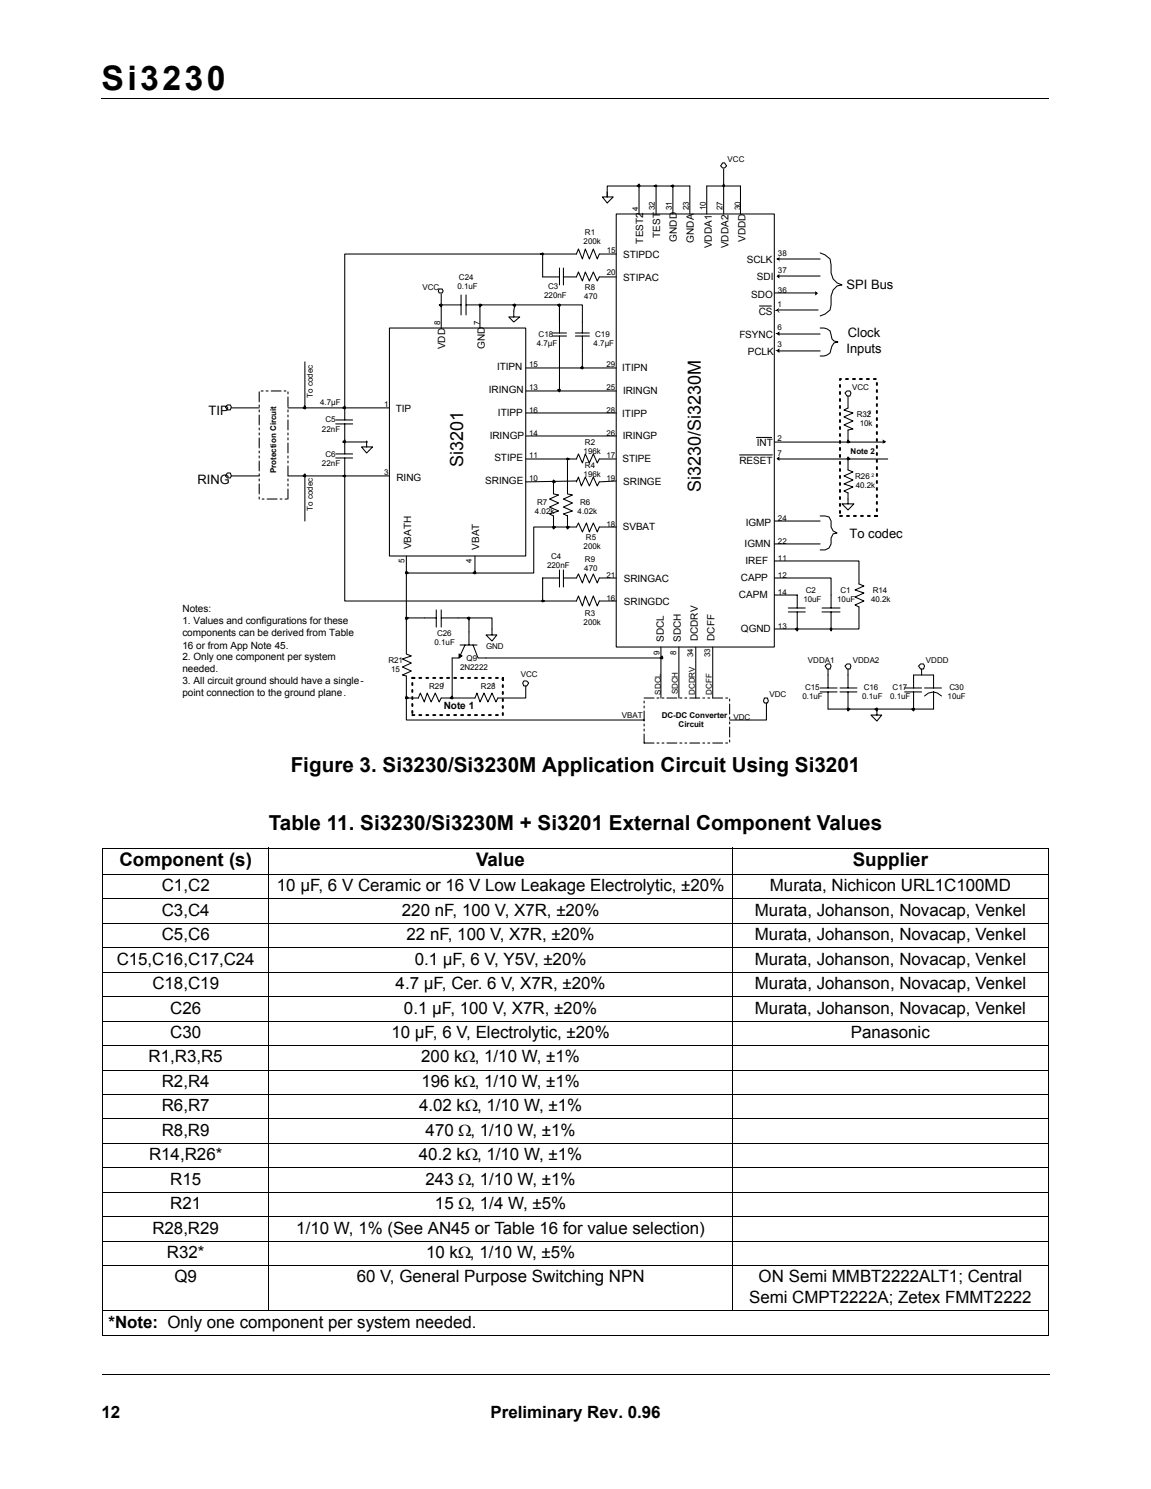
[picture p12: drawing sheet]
<svg xmlns="http://www.w3.org/2000/svg" width="216mm" height="279mm" viewBox="0 0 216 279" stroke-linecap="round" stroke-linejoin="round" font-family="sans-serif">
<path d="M19 18.4h177.8M19.1 257.8h177.8" fill="none" stroke="#000" stroke-width=".19"/>
<g fill="#fff">
<path d="M159.3 259.4h38.1v14.5h-38.1z"/>
<path d="M159.4 259.4h38v14.5h-38z"/>
</g>
<g fill="none" stroke="#000" stroke-width=".19">
<path d="M19.2 159.2h177.5M19.3 159.2v91.2M50.4 159.1v86.9M137.4 159.1v86.9M196.6 159.2v91.2M19.2 164.1h177.5M19.2 168.7h177.5M19.2 173.2h177.5M19.2 177.8h177.5M19.2 182.4h177.5M19.2 187h177.5M19.2 191.6h177.5"/>
<path d="M19.2 196.2h177.5M19.2 200.8h177.5M19.2 205.4h177.5M19.2 210h177.5M19.2 214.5h177.5M19.2 219.1h177.5M19.2 223.7h177.5M19.2 228.3h177.5M19.2 232.9h177.5M19.2 237.5h177.5M19.2 245.9h177.5M19.2 250.5h177.5"/>
</g>
<path d="M33.9 28.8h148.1v111.1h-148.1z" fill="#fff"/>
<g fill="none" stroke="#000" stroke-width=".2">
<path d="M115.6 40.2h29.6v81.2h-29.6zM146 48.6h7.8M146 51.8h7.8M63 79.5h3.1M63 78.8h3.1M64.7 76.4v2.4M64.7 79.5v5.7M73 61.6h25.6v42.7h-25.6zM98.6 77.5h17M98.6 69h17M54 89.3h19M63 85.9h3.1"/>
<path d="M63 85.2h3.1M64.7 85.9v3.4M64.7 82.9h4.2M98.6 86.1h9.5M98.6 81.8h17M145.2 111.7h4.3v2.4M147.9 114.8h3.1M147.9 114.1h3.1M149.5 114.8v3.2M154.2 114.8h3.4M154.2 114.1h3.4M155.9 111.7v2.4"/>
<path d="M155.9 114.8v3.2M161.1 109.6l1 .4-1.7 .7 1.7 .6-1.7 .7 1.7 .8-1.7 .7 .7 .4"/>
</g>
<g fill="#000">
<path d="M145.2 48.6h.4l.4-.2 .2-.4v1.2v-.2l-.2-.2-.4-.2z" fill-rule="evenodd"/>
<path d="M145.2 51.8h.6v-.2l.4-.2v.9v-.1h-.2l-.4-.4z" fill-rule="evenodd"/>
</g>
<path d="M42.3 76.4l.4-.4h.5l.2 .4-.2 .5h-.5z" fill-rule="evenodd" fill="#fff"/>
<path d="M42.3 76.4l.4-.4h.5l.2 .4-.2 .5h-.5z" fill="none" stroke="#000" stroke-width=".2"/>
<path d="M42.7 88.8h.5l.2 .5-.2 .4h-.5l-.4-.4z" fill-rule="evenodd" fill="#fff"/>
<path d="M42.7 88.8h.5l.2 .5-.2 .4h-.5l-.4-.4z" fill="none" stroke="#000" stroke-width=".2"/>
<path d="M67.8 83.9h2.1l-1.1 1.1z" fill="#fff"/>
<path d="M90 57.2v4.4M96.6 57.2l-.2 1.2M67.8 83.9h2.1l-1.1 1.1zM68.8 82.7v1.2" fill="none" stroke="#000" stroke-width=".2"/>
<path d="M95.4 59.5h2.1l-1.1 .9z" fill="#fff"/>
<g fill="none" stroke="#000" stroke-width=".2">
<path d="M129.4 34.9h-15.5v3.2M132.6 34.9v5.3M82.8 55.2v6.4M82.8 57.2h3.7M86.5 55.4v3.7M87.4 55.4v3.7M87.4 57.2h2.6M95.4 59.5h2.1l-1.1 .9zM96.4 58.4v1.1M142.5 57.4h2.2M145.2 55h7.9M146 58.2h7.5"/>
<path d="M153.8 47.5l1 .3 .9 .8 .2 1.1v1.5l.4 1.1 .7 .8 .9 .4-.9 .2-.7 .7-.4 1.1v1.7l-.2 1-.9 .7-1 .4M43.4 76.5h5.2M48.6 73.5v1.9M48.6 76v.4M48.6 76.9v.4M48.6 77.9v1.8M49 73.4h.4M49.9 73.4h.4M50.9 73.4h1.8M53.3 73.4h.3M54 73.5v.4M54 74.5v1.9"/>
<path d="M54 76.9v.4M54 77.9v.3M54 78.8v1.9M54 76.5h19M48.6 80.3v.4M48.6 81.2v.4M48.6 82.2v1.9M48.6 84.6v.4M48.6 85.6v.3M48.6 86.5v1.9M48.6 88.9v.4h-5.2M48.6 89.9v.4"/>
<path d="M48.6 90.8v1.9M48.6 93.3v.3M49.2 93.6h.3M50.1 93.6h1.9M52.5 93.6h.4M53.5 93.6h.3M54 81.2v.4M54 82.2v.3M54 83.1v1.9M54 85.6v.3M54 86.5v.4M54 87.4v1.9"/>
<path d="M54 89.9v.4M54 90.8v.4M54 91.8v1.8M108.1 98.9l.4-.8 .7 1.7 .8-1.7 .6 1.7 .7-1.7 .7 1.7 .4-.9h3.2M138.7 85.4h6.2M141.9 82.1h2.8M145.2 83h20.6M146 86.1h20.5M76.2 104.3v18.4l1 .4-1.7 .6 1.7 .7-1.7 .8 1.7 .7-1.7 .8 .7 .2M82.8 131h6.3l.4-1 .5 1.7 .8-1.7 .7 1.7 .8-1.7 .7 1.7 .4-.7"/>
</g>
<g fill="#000">
<path d="M145.2 58.2h.4l.4-.2v-.2h.2l-.2 .2v.4l.2 .3-.4-.3h-.4v-.2z" fill-rule="evenodd"/>
<path d="M152.9 54.6l.2 .2h.2v.2h.5h-.3l-.4 .4h-.2v.1z" fill-rule="evenodd"/>
<path d="M145.2 86.1h.4l.4-.4h.2v-.1v.9l-.4-.2v-.2z" fill-rule="evenodd"/>
<path d="M165.6 82.4v.2l.5 .1v.3h.4h-.4l-.5 .3z" fill-rule="evenodd"/>
</g>
<path d="M113 37h2l-1.1 1.1z" fill="#fff"/>
<g fill="none" stroke="#000" stroke-width=".2">
<path d="M113 37h2l-1.1 1.1zM113.9 36v1M129.4 34.9v5.3M132.6 34.9h6.3M64.3 76.5l.4-.3 .1 .3-.1 .3zM98.6 73.4h17M107.9 63.1h2.7M107.9 62.5h2.7M109.2 60.4v2.1M109.2 63.1v2.7M64.3 89.3l.4-.2 .1 .2-.1 .2zM103.8 90.4v2.3l1 .2-1.7 .7 1.7 .8-1.7 .7 1.7 .8-1.7 .5 .7 .4"/>
<path d="M103.8 98.9h4.3M106.4 86.1v6.6l1 .2-1.7 .7 1.7 .8-1.7 .7 1.7 .8-1.7 .5 .7 .4v2.1M79.6 116h2.2M81.8 114.4v3.3M82.8 114.4v3.3M82.8 116h3.1M88 118.6v2.4M89.1 104.3v3.2M78.5 131l.3-1 .8 1.7 .5-1.7 .8 1.7 .7-1.7 .8 1.7 .4-.7M86.1 122.7l.6 .4-.6 .4zM86.3 121h3.2M87.2 121l-1.1 2.5h-1.3"/>
<path d="M88.7 121l1 2.5h1.5"/>
</g>
<g fill="#000">
<path d="M86.1 122.7l.6 .4-.6 .4z"/>
<path d="M64.3 76.5l.4-.3 .1 .3-.1 .3z" fill-rule="evenodd"/>
<path d="M64.3 89.3l.4-.2 .1 .2-.1 .2z" fill-rule="evenodd"/>
</g>
<path d="M98.3 127.8h.5l.4 .4-.4 .5h-.5l-.3-.5z" fill-rule="evenodd" fill="#fff"/>
<path d="M98.3 127.8h.5l.4 .4-.4 .5h-.5l-.3-.5z" fill="none" stroke="#000" stroke-width=".2"/>
<path d="M82.4 54.2h.6l.1 .4-.1 .4h-.6l-.2-.4z" fill-rule="evenodd" fill="#fff"/>
<path d="M82.4 54.2h.6l.1 .4-.1 .4h-.6l-.2-.4z" fill="none" stroke="#000" stroke-width=".2"/>
<path d="M135.6 30.6h.3l.4 .5-.4 .4h-.3l-.4-.4z" fill-rule="evenodd" fill="#fff"/>
<g fill="none" stroke="#000" stroke-width=".2">
<path d="M135.6 30.6h.3l.4 .5-.4 .4h-.3l-.4-.4zM76.2 116h3.4M85.9 116h2.1v2.6M76.2 126.9v4.1h2.3M76.2 131v4.1h44.6M84.8 123.5v7.5M91.2 123.5h33M98.6 128.7v2.3h-5.2M120.8 137.7v1.7h1.9M120.8 131h1.9M120.8 131.6v.3M120.8 132.5v.3"/>
<path d="M120.8 133.4v1.9M120.8 135.8v.4M120.8 136.8v.4M123.2 139.4h.4M123.2 131h.4M124 121.4v9.6M124.2 139.4h.3M124.2 131h.3M125.1 139.4h1.9M125.1 131h1.9M127.3 121.4v9.6M127.5 139.4h.4"/>
<path d="M127.5 131h.4M128.5 139.4h.3M128.5 131h.3M129.4 139.4h1.9M129.4 131h1.9M130.5 121.4v9.6M131.8 139.4h.4M131.8 131h.4M132.8 139.4h.3M132.8 131h.3M133.7 139.4h1.9M133.7 121.4v9.6h1.9"/>
<path d="M136.1 139.4h.4M136.1 131h.4M136.9 131.2v.4M136.9 132.1v1.9M136.9 134.6v.3M136.9 135.5v.3M136.9 136.4v1.9M136.9 138.9v.3"/>
</g>
<path d="M143.4 131h.6l.1 .6-.1 .3h-.6l-.2-.3z" fill-rule="evenodd" fill="#fff"/>
<g fill="none" stroke="#000" stroke-width=".2">
<path d="M122.7 34.9l.4-.2 .1 .2-.1 .2zM123.1 34.9v5.3M125.8 34.9l.4-.2 .2 .2-.2 .2zM126.2 34.9v5.3M135.7 34.5l.2 .4-.2 .2-.1-.2zM135.7 31.7v8.5M138.9 34.9v5.3M82.4 57.2l.4-.2 .2 .2-.2 .4zM89.9 57.2l.1-.2 .4 .2-.4 .4zM90 57.2h6.6M96.2 57.2l.4-.2 .1 .2-.1 .4zM104.6 73.2l.3-.2 .2 .2-.2 .3z"/>
<path d="M108.9 69l.3-.3 .2 .3-.2 .2zM64.7 82.5l.1 .4-.1 .2-.4-.2zM103.8 90.1l.4 .3-.4 .2-.1-.2zM103.8 98.7l.4 .2-.4 .4-.1-.4zM106.3 98.9l.1-.2 .4 .2-.4 .4zM106.4 85.9l.4 .2-.4 .2-.1-.2zM159.1 86.1v2.1l.9 .4-1.7 .7 1.7 .8-1.7 .7 1.7 .6-1.7 .7 .8 .4v1.1M76 116l.2-.2 .4 .2-.4 .3zM76.2 107.1l.4 .4-.4 .2-.2-.2zM87.6 116l.4-.2 .2 .2-.2 .3zM88 116h4.3v2M89.1 107.1l.2 .4-.2 .2-.4-.2z"/>
<path d="M145.2 105.3h15.9v4.3M145.2 108.5h10.7v3.2M149.2 118l.3-.2 .2 .2-.2 .4zM155.7 118l.2-.2 .2 .2-.2 .4zM161.1 113.9v4.1h-15.9M76.2 130.6l.4 .4-.4 .2-.2-.2zM84.4 131l.4-.4 .2 .4-.2 .2zM124.2 123.1l.2 .4-.2 .2-.4-.2zM143.4 131h.6l.1 .6-.1 .3h-.6l-.2-.3zM143.8 131.9v3.2h-6.9"/>
</g>
<g fill="#000">
<path d="M122.7 34.9l.4-.2 .1 .2-.1 .2z" fill-rule="evenodd"/>
<path d="M125.8 34.9l.4-.2 .2 .2-.2 .2z" fill-rule="evenodd"/>
<path d="M135.7 34.5l.2 .4-.2 .2-.1-.2z" fill-rule="evenodd"/>
<path d="M82.4 57.2l.4-.2 .2 .2-.2 .4z" fill-rule="evenodd"/>
<path d="M89.9 57.2l.1-.2 .4 .2-.4 .4z" fill-rule="evenodd"/>
<path d="M96.2 57.2l.4-.2 .1 .2-.1 .4z" fill-rule="evenodd"/>
<path d="M104.6 73.2l.3-.2 .2 .2-.2 .3z" fill-rule="evenodd"/>
<path d="M108.9 69l.3-.3 .2 .3-.2 .2z" fill-rule="evenodd"/>
<path d="M64.7 82.5l.1 .4-.1 .2-.4-.2z" fill-rule="evenodd"/>
<path d="M103.8 90.1l.4 .3-.4 .2-.1-.2z" fill-rule="evenodd"/>
<path d="M103.8 98.7l.4 .2-.4 .4-.1-.4z" fill-rule="evenodd"/>
<path d="M106.4 85.9l.4 .2-.4 .2-.1-.2z" fill-rule="evenodd"/>
<path d="M106.3 98.9l.1-.2 .4 .2-.4 .4z" fill-rule="evenodd"/>
<path d="M76.2 107.1l.4 .4-.4 .2-.2-.2z" fill-rule="evenodd"/>
<path d="M76 116l.2-.2 .4 .2-.4 .3z" fill-rule="evenodd"/>
<path d="M87.6 116l.4-.2 .2 .2-.2 .3z" fill-rule="evenodd"/>
<path d="M89.1 107.1l.2 .4-.2 .2-.4-.2z" fill-rule="evenodd"/>
<path d="M149.2 118l.3-.2 .2 .2-.2 .4z" fill-rule="evenodd"/>
<path d="M155.7 118l.2-.2 .2 .2-.2 .4z" fill-rule="evenodd"/>
<path d="M76.2 130.6l.4 .4-.4 .2-.2-.2z" fill-rule="evenodd"/>
<path d="M84.4 131l.4-.4 .2 .4-.2 .2z" fill-rule="evenodd"/>
<path d="M124.2 123.1l.2 .4-.2 .2-.4-.2z" fill-rule="evenodd"/>
</g>
<path d="M157.9 94.6h2.3l-1.1 1.1z" fill="#fff"/>
<path d="M157.9 94.6h2.3l-1.1 1.1zM159.1 93.6v1" fill="none" stroke="#000" stroke-width=".2"/>
<path d="M91.2 119.1h2l-.9 1.2z" fill="#fff"/>
<path d="M159.1 76.6l-.8 .3 1.7 .6-1.7 .7 1.7 .8-1.7 .7 1.7 .8-.9 .2v2.3M159.1 85.7l.3 .4-.3 .2-.2-.2zM159.1 82.6l.3 .4-.3 .1-.2-.1zM91.2 119.1h2l-.9 1.2zM92.3 118v1.1" fill="none" stroke="#000" stroke-width=".2"/>
<g fill="#000">
<path d="M159.1 85.7l.3 .4-.3 .2-.2-.2z" fill-rule="evenodd"/>
<path d="M159.1 82.6l.3 .4-.3 .1-.2-.1z" fill-rule="evenodd"/>
</g>
<path d="M158.5 73.7l.4-.3h.5l.2 .3-.2 .6h-.5z" fill-rule="evenodd" fill="#fff"/>
<path d="M104.6 57.2l.3-.2 .2 .2-.2 .4zM103.7 63.1h2.6M103.7 62.5h2.6M104.9 60.4v2.1M104.9 63.1v10.1M109.2 65.8v3.2M158.5 73.7l.4-.3h.5l.2 .3-.2 .6h-.5zM159.1 74.3v2.3M171.4 126.7h3.7" fill="none" stroke="#000" stroke-width=".2"/>
<g fill="none" stroke="#000" stroke-width=".37">
<path d="M157.6 72.2v.4M157.6 73.6v.3M157.6 74.9v.3M157.6 76.2v.4M157.6 77.5v.4M157.6 78.8v.4M157.8 71.1h-.2v.2M158.7 71.1h.4M160 71.1h.4M161.3 71.1h.4M162.6 71.1h.4M163.9 71.1h.4"/>
<path d="M164.5 71.9v.3M164.5 73.2v.4M164.5 74.5v.4M164.5 75.8v.4M164.5 77.1v.4M164.5 78.4v.4M164.5 79.7v.4M157.6 96.8h.3M157.6 80.1v.4M157.6 81.4v.4M157.6 82.7v.4M157.6 84.1v.3"/>
<path d="M157.6 85.4v.3M157.6 86.7v.4M157.6 88v.4M157.6 89.3v.4M157.6 90.6v.4M157.6 91.9v.4M157.6 93.3v.3M157.6 94.6v.3M157.6 95.9v.4M158.9 96.8h.4M160.2 96.8h.3M161.5 96.8h.4"/>
<path d="M162.8 96.8h.4M164.1 96.8h.4M164.5 81.1v.3M164.5 82.4v.3M164.5 83.7v.4M164.5 85v.4M164.5 86.3v.4M164.5 87.6v.4M164.5 88.9v.4M164.5 90.3v.3M164.5 91.6v.3M164.5 92.9v.4"/>
<path d="M164.5 94.2v.4M164.5 95.5v.4M77.3 134.2h.4M77.3 127.2h.4M77.3 128.2v.3M77.3 129.5v.3M77.3 130.8v.4M77.3 132.1v.4M77.3 133.4v.4M78.7 134.2h.3M78.7 127.2h.3M80 134.2h.3"/>
<path d="M80 127.2h.3M81.3 134.2h.3M81.3 127.2h.3M82.6 134.2h.4M82.6 127.2h.4M83.9 134.2h.3M83.9 127.2h.3M85.2 134.2h.4M85.2 127.2h.4M86.5 134.2h.4M86.5 127.2h.4M87.8 134.2h.4"/>
<path d="M87.8 127.2h.4M89.1 134.2h.4M89.1 127.2h.4M90.4 134.2h.4M90.4 127.2h.4M91.7 134.2h.4M91.7 127.2h.4M93 134.2h.4M93 127.2h.4M94.3 127.2v.4M94.3 128.5v.4M94.3 129.8v.4"/>
<path d="M94.3 131.2v.4M94.3 132.5v.3M94.3 133.8v.4"/>
</g>
<path d="M104.6 57.2l.3-.2 .2 .2-.2 .4z" fill-rule="evenodd" fill="#000"/>
<path d="M154.8 125l.4-.4h.5l.2 .4-.2 .5h-.5z" fill-rule="evenodd" fill="#fff"/>
<path d="M154.8 125l.4-.4h.5l.2 .4-.2 .5h-.5zM159.1 132.8l.3 .3-.3 .3-.2-.3zM171 133.1l.4-.3 .2 .3-.2 .3zM173.4 130.6a2.03 2.03 0 0 1 3.2 0M173.4 129.1h3.2M175.1 126.7v2.4M175.1 129.8v3.3" fill="none" stroke="#000" stroke-width=".2"/>
<g fill="#000">
<path d="M159.1 132.8l.3 .3-.3 .3-.2-.3z" fill-rule="evenodd"/>
<path d="M171 133.1l.4-.3 .2 .3-.2 .3z" fill-rule="evenodd"/>
</g>
<path d="M158.5 125l.4-.4h.5l.2 .4-.2 .5h-.5z" fill-rule="evenodd" fill="#fff"/>
<path d="M158.5 125l.4-.4h.5l.2 .4-.2 .5h-.5z" fill="none" stroke="#000" stroke-width=".2"/>
<path d="M172.3 125l.4-.4h.5l.2 .4-.2 .5h-.5z" fill-rule="evenodd" fill="#fff"/>
<g fill="none" stroke="#000" stroke-width=".2">
<path d="M153.8 129.8h3.2M153.8 129.1h3.2M155.3 125.5v3.6M155.3 129.8v3.3h19.8M157.6 129.8h3.1M157.6 129.1h3.1M159.1 125.5v3.6M159.1 129.8v3.3M169.7 129.8h3.2M169.7 129.1h3.2M171.4 126.7v2.4M171.4 129.8v3.3"/>
<path d="M172.3 125l.4-.4h.5l.2 .4-.2 .5h-.5zM172.9 125.5v1.2"/>
</g>
<path d="M163.4 134.2h2l-.9 1.1z" fill="#fff"/>
<g fill="none" stroke="#000" stroke-width=".2">
<path d="M119.9 34.5l.2 .4-.2 .2-.4-.2zM119.9 34.9v5.3M96.6 57.2h8.3v3.2v-3.2h4.3v3.2M101.4 47.7l.4-.2 .2 .2-.2 .1zM101.8 47.7h6.3l.4-1 .7 1.9 .6-1.9 .8 1.9 .7-1.9 .7 1.9 .4-.9h3.2M101.8 47.7h-37.1v28.7M101.8 47.7v4.3h3.1M104.9 50.3v3.2M105.7 52h2.4l.4-1 .7 1.7 .6-1.7 .8 1.7 .7-1.7 .7 1.7 .4-.7h3.2M105.7 50.3v3.2M57.2 76.2l.2 .3-.2 .3-.4-.3zM57.2 67.9v8.6"/>
<path d="M146 62.7h7.8M146 65.8h7.8M153.8 61.6h.8l.6 .1 .5 .4 .4 1.5 .3 .4 .8 .2-.8 .1-.3 .6-.4 1.3-1.1 .6h-.8M57.2 88.9l.2 .4-.2 .2-.4-.2zM57.2 89.3v8.5M64.7 89.3v23.5h37.1M103.8 96.8v2.1h-3.7v8.6h-23.9M108.1 86.1l.4-.9 .7 1.7 .6-1.7 .8 1.7 .7-1.7 .7 1.7 .4-.8h3.2M108.1 90.3l-9.5 .1M115.6 90.3l-3.2 .1-.4 .8-.7-1.7-.7 1.7-.8-1.7-.7 1.7-.6-1.7-.4 .9M145.2 97.8h8.6M153.8 96.8h1l.7 .2 .4 .8v1.1l.4 .7 .7 .4-.7 .2-.4 .7v1.2l-.4 .7-.7 .4h-1"/>
<path d="M101.6 112.8l.2-.2 .4 .2-.4 .1zM104.9 108.5h-3.1v4.3h6.3l.4-1 .7 1.9 .6-1.9 .8 1.9 .7-1.9 .7 1.9 .4-.9h3.2M104.9 107v3.2M105.7 108.5h2.4l.4-.8 .7 1.7 .6-1.7 .8 1.7 .7-1.7 .7 1.7 .4-.9h3.2M105.7 107v3.2M145.2 102.1h8.6M163.4 134.2h2l-.9 1.1zM164.1 133.1l.4-.3 .2 .3-.2 .3zM164.5 133.1v1.1"/>
</g>
<g fill="#000">
<path d="M119.9 34.5l.2 .4-.2 .2-.4-.2z" fill-rule="evenodd"/>
<path d="M101.4 47.7l.4-.2 .2 .2-.2 .1z" fill-rule="evenodd"/>
<path d="M57.2 76.2l.2 .3-.2 .3-.4-.3z" fill-rule="evenodd"/>
<path d="M145.2 62.7l1-.4v-.2v1l-.4-.3v-.1z" fill-rule="evenodd"/>
<path d="M145.2 65.8l1-.3v-.2v.9l-.4-.1v-.3z" fill-rule="evenodd"/>
<path d="M57.2 88.9l.2 .4-.2 .2-.4-.2z" fill-rule="evenodd"/>
<path d="M101.6 112.8l.2-.2 .4 .2-.4 .1z" fill-rule="evenodd"/>
<path d="M164.1 133.1l.4-.3 .2 .3-.2 .3z" fill-rule="evenodd"/>
</g>
<text font-size="6.3" x="19" y="16.9">Si3230</text>
<g font-size="3.9">
<text x="54.5" y="144.8">Figure 3. Si3230/Si3230M Application Circuit Using Si3201</text>
<text x="50.4" y="155.7">Table 11. Si3230/Si3230M + Si3201 External Component Values</text>
</g>
<g font-size="3.5">
<text x="22.4" y="162.6">Component (s)</text>
<text x="89.3" y="162.6">Value</text>
<text x="159.9" y="162.6">Supplier</text>
</g>
<g font-size="3.4">
<text x="86.9" y="87.7" transform="rotate(-90 86.9 87.7)">Si3201</text>
<text x="131.4" y="92.3" transform="rotate(-90 131.4 92.3)">Si3230/Si3230M</text>
</g>
<g font-size="3.2">
<text x="30.3" y="167.3">C1,C2</text>
<text x="51.9" y="167.3">10 µF, 6 V Ceramic or 16 V Low Leakage Electrolytic, ±20%</text>
<text x="144.4" y="167.3">Murata, Nichicon URL1C100MD</text>
<text x="30.3" y="171.9">C3,C4</text>
<text x="75.4" y="171.9">220 nF, 100 V, X7R, ±20%</text>
<text x="141.6" y="171.9">Murata, Johanson, Novacap, Venkel</text>
<text x="30.3" y="176.4">C5,C6</text>
<text x="76.3" y="176.4">22 nF, 100 V, X7R, ±20%</text>
<text x="141.6" y="176.4">Murata, Johanson, Novacap, Venkel</text>
<text x="21.9" y="181">C15,C16,C17,C24</text>
<text x="28.6" y="185.6">C18,C19</text>
<text x="74.2" y="185.6">4.7 µF, Cer. 6 V, X7R, ±20%</text>
<text x="77.8" y="181">0.1 µF, 6 V, Y5V, ±20%</text>
<text x="141.6" y="181">Murata, Johanson, Novacap, Venkel</text>
<text x="141.6" y="185.6">Murata, Johanson, Novacap, Venkel</text>
<text x="31.9" y="190.2">C26</text>
<text x="75.8" y="190.2">0.1 µF, 100 V, X7R, ±20%</text>
<text x="141.6" y="190.2">Murata, Johanson, Novacap, Venkel</text>
<text x="31.9" y="194.8">C30</text>
<text x="73.4" y="194.8">10 µF, 6 V, Electrolytic, ±20%</text>
<text x="159.6" y="194.8">Panasonic</text>
<text x="27.9" y="199.4">R1,R3,R5</text>
<text x="30.3" y="204">R2,R4</text>
<text x="79" y="199.4">200 kΩ, 1/10 W, ±1%</text>
<text x="79" y="204">196 kΩ, 1/10 W, ±1%</text>
<text x="30.3" y="208.5">R6,R7</text>
<text x="78.6" y="208.5">4.02 kΩ, 1/10 W, ±1%</text>
<text x="30.3" y="213.1">R8,R9</text>
<text x="79.8" y="213.1">470 Ω, 1/10 W, ±1%</text>
<text x="28" y="217.7">R14,R26*</text>
<text x="78.6" y="217.7">40.2 kΩ, 1/10 W, ±1%</text>
<text x="31.9" y="226.9">R21</text>
<text x="31.9" y="222.3">R15</text>
<text x="79.8" y="222.3">243 Ω, 1/10 W, ±1%</text>
<text x="81.6" y="226.9">15 Ω, 1/4 W, ±5%</text>
<text x="28.6" y="231.5">R28,R29</text>
<text x="55.6" y="231.5">1/10 W, 1% (See AN45 or Table 16 for value selection)</text>
<text x="31.3" y="236.1">R32*</text>
<text x="79.9" y="236.1">10 kΩ, 1/10 W, ±5%</text>
<text x="32.7" y="240.6">Q9</text>
<text x="66.9" y="240.6">60 V, General Purpose Switching NPN</text>
<text x="140.5" y="244.5">Semi CMPT2222A; Zetex FMMT2222</text>
<text x="142.3" y="240.6">ON Semi MMBT2222ALT1; Central</text>
<text x="20.3" y="249.1">*Note: Only one component per system needed.</text>
<text x="19" y="266">12</text>
<text x="92" y="266">Preliminary Rev. 0.96</text>
</g>
<g font-size="2.4">
<text x="158.8" y="54.2">SPI Bus</text>
<text x="159" y="63.3">Clock</text>
<text x="158.8" y="66.2">Inputs</text>
<text x="39.1" y="77.9">TIP</text>
<text x="37" y="90.8">RING</text>
<text x="159.4" y="100.9">To codec</text>
</g>
<g font-size="1.9">
<text x="120.6" y="45.7" transform="rotate(-90 120.6 45.7)">TEST2</text>
<text x="123.8" y="44.6" transform="rotate(-90 123.8 44.6)">TEST</text>
<text x="127" y="45.3" transform="rotate(-90 127 45.3)">GNDD</text>
<text x="130.2" y="45.5" transform="rotate(-90 130.2 45.5)">GNDA</text>
<text x="133.5" y="46.6" transform="rotate(-90 133.5 46.6)">VDDA1</text>
<text x="136.7" y="46.6" transform="rotate(-90 136.7 46.6)">VDDA2</text>
<text x="139.8" y="45.4" transform="rotate(-90 139.8 45.4)">VDDD</text>
<text x="116.9" y="48.4">STIPDC</text>
<text x="116.9" y="52.7">STIPAC</text>
<text x="140.1" y="49.3">SCLK</text>
<text x="142" y="52.5">SDI</text>
<text x="140.9" y="55.9">SDO</text>
<text x="142.3" y="59.1">CS</text>
<text x="83.5" y="65.5" transform="rotate(-90 83.5 65.5)">VDD</text>
<text x="91" y="65.5" transform="rotate(-90 91 65.5)">GND</text>
<text x="138.7" y="63.4">FSYNC</text>
<text x="93.2" y="69.4">ITIPN</text>
<text x="116.7" y="69.6">ITIPN</text>
<text x="140.3" y="66.6">PCLK</text>
<text x="74.2" y="77.3">TIP</text>
<text x="91.7" y="73.7">IRINGN</text>
<text x="116.9" y="73.9">IRINGN</text>
<text x="91.9" y="82.4">IRINGP</text>
<text x="93.4" y="78">ITIPP</text>
<text x="116.7" y="78.2">ITIPP</text>
<text x="116.8" y="82.4">IRINGP</text>
<text x="142" y="83.7">INT</text>
<text x="92.7" y="86.5">STIPE</text>
<text x="116.8" y="86.7">STIPE</text>
<text x="138.7" y="87.1">RESET</text>
<text x="74.4" y="90.3">RING</text>
<text x="91" y="90.8">SRINGE</text>
<text x="116.9" y="91">SRINGE</text>
<text x="116.8" y="99.4">SVBAT</text>
<text x="139.9" y="98.8">IGMP</text>
<text x="77.2" y="103.1" transform="rotate(-90 77.2 103.1)">VBATH</text>
<text x="89.9" y="103.2" transform="rotate(-90 89.9 103.2)">VBAT</text>
<text x="139.7" y="102.7">IGMN</text>
<text x="139.8" y="105.9">IREF</text>
<text x="117" y="109.2">SRINGAC</text>
<text x="117" y="113.5">SRINGDC</text>
<text x="138.6" y="112.3">CAPM</text>
<text x="139" y="109.1">CAPP</text>
<text x="34.2" y="114.9">Notes:</text>
<text x="34.2" y="117.2">1. Values and configurations for these</text>
<text x="34.2" y="119.4">components can be derived from Table</text>
<text x="139" y="118.6">QGND</text>
<text x="34.2" y="121.7">16 or from App Note 45.</text>
<text x="34.2" y="123.9">2. Only one component per system</text>
<text x="124.5" y="120.4" transform="rotate(-90 124.5 120.4)">SDCL</text>
<text x="127.7" y="120.4" transform="rotate(-90 127.7 120.4)">SDCH</text>
<text x="130.9" y="120.3" transform="rotate(-90 130.9 120.3)">DCDRV</text>
<text x="134" y="120.2" transform="rotate(-90 134 120.2)">DCFF</text>
<text x="34.2" y="126.2">needed.</text>
<text x="34.2" y="128.4">3. All circuit ground should have a single-</text>
<text x="34.2" y="130.7">point connection to the ground plane.</text>
<text x="83.2" y="133">Note 1</text>
</g>
<g font-size="1.5">
<text x="136.5" y="30.4">VCC</text>
<text x="119.7" y="39.5" transform="rotate(-90 119.7 39.5)">4</text>
<text x="122.9" y="39.5" transform="rotate(-90 122.9 39.5)">32</text>
<text x="126" y="39.5" transform="rotate(-90 126 39.5)">31</text>
<text x="129.2" y="39.5" transform="rotate(-90 129.2 39.5)">23</text>
<text x="132.4" y="39.5" transform="rotate(-90 132.4 39.5)">10</text>
<text x="135.6" y="39.5" transform="rotate(-90 135.6 39.5)">27</text>
<text x="138.9" y="39.5" transform="rotate(-90 138.9 39.5)">30</text>
<text x="109.5" y="45.8">200k</text>
<text x="109.7" y="44.1">R1</text>
<text x="113.8" y="47.5">15</text>
<text x="86.1" y="52.5">C24</text>
<text x="113.8" y="51.6">20</text>
<text x="145.9" y="48">38</text>
<text x="145.9" y="51.2">37</text>
<text x="79.2" y="54.4">VCC</text>
<text x="85.8" y="54.2">0.1uF</text>
<text x="102.1" y="55.9">220nF</text>
<text x="102.8" y="54.2">C3</text>
<text x="109.6" y="56.1">470</text>
<text x="109.7" y="54.4">R8</text>
<text x="145.8" y="57.6">1</text>
<text x="145.9" y="55">36</text>
<text x="82.5" y="60.9" transform="rotate(-90 82.5 60.9)">8</text>
<text x="90" y="60.9" transform="rotate(-90 90 60.9)">7</text>
<text x="100.7" y="64.9">4.7µF</text>
<text x="101" y="63.2">C18</text>
<text x="111.3" y="64.9">4.7µF</text>
<text x="111.7" y="63.2">C19</text>
<text x="145.8" y="61.9">6</text>
<text x="145.8" y="65.1">3</text>
<text x="99.3" y="68.9">15</text>
<text x="113.7" y="68.9">29</text>
<text x="58.7" y="74.6" transform="rotate(-90 58.7 74.6)">To codec</text>
<text x="60" y="76">4.7µF</text>
<text x="72.1" y="76.4">1</text>
<text x="99.3" y="73.2">13</text>
<text x="99.3" y="77.5">16</text>
<text x="113.7" y="73.2">25</text>
<text x="113.7" y="77.5">28</text>
<text x="159.8" y="73.2">VCC</text>
<text x="60.4" y="81">22nF</text>
<text x="61" y="79.2">C5</text>
<text x="99.3" y="81.8">14</text>
<text x="109.7" y="83.5">R2</text>
<text x="113.7" y="81.8">26</text>
<text x="145.8" y="82.7">2</text>
<text x="160.7" y="78.2">R32</text>
<text x="161.3" y="79.9">10k</text>
<text x="51.8" y="88.8" transform="rotate(-90 51.8 88.8)">Protection Circuit</text>
<text x="60.4" y="87.4">22nF</text>
<text x="61" y="85.7">C6</text>
<text x="72.1" y="89.1">3</text>
<text x="99.3" y="85.9">11</text>
<text x="109.5" y="85.2">196k</text>
<text x="109.5" y="89.5">196k</text>
<text x="109.7" y="87.8">R4</text>
<text x="113.8" y="85.9">17</text>
<text x="145.8" y="85.6">7</text>
<text x="159.6" y="85.2">Note 2</text>
<text x="160.4" y="89.9">R26</text>
<text x="58.7" y="95.8" transform="rotate(-90 58.7 95.8)">To codec</text>
<text x="99.3" y="90.3">10</text>
<text x="100.8" y="94.8">R7</text>
<text x="108.8" y="94.8">R6</text>
<text x="113.8" y="90.3">19</text>
<text x="160.5" y="91.6">40.2k</text>
<text x="100.4" y="96.4">4.02k</text>
<text x="108.4" y="96.4">4.02k</text>
<text x="109.9" y="101.3">R5</text>
<text x="113.7" y="98.9">18</text>
<text x="145.9" y="97.8">24</text>
<text x="75.9" y="105.6" transform="rotate(-90 75.9 105.6)">5</text>
<text x="88.5" y="105.6" transform="rotate(-90 88.5 105.6)">4</text>
<text x="102.6" y="106.6">220nF</text>
<text x="103.4" y="104.9">C4</text>
<text x="109.5" y="103">200k</text>
<text x="109.6" y="107.1">470</text>
<text x="109.7" y="105.5">R9</text>
<text x="145.9" y="105.3">11</text>
<text x="145.9" y="102.1">22</text>
<text x="113.7" y="108.5">21</text>
<text x="113.7" y="112.8">16</text>
<text x="145.9" y="108.5">12</text>
<text x="145.9" y="111.7">14</text>
<text x="150.7" y="112.9">10uF</text>
<text x="151.2" y="111.3">C2</text>
<text x="157" y="112.9">10uF</text>
<text x="157.7" y="111.3">C1</text>
<text x="163.4" y="112.9">40.2k</text>
<text x="163.7" y="111.3">R14</text>
<text x="82" y="119.3">C26</text>
<text x="109.5" y="117.3">200k</text>
<text x="109.7" y="115.6">R3</text>
<text x="145.9" y="118">13</text>
<text x="72.9" y="124.4">R21</text>
<text x="81.5" y="121">0.1uF</text>
<text x="86.3" y="125.7">2N2222</text>
<text x="87.5" y="124">Q9</text>
<text x="91.2" y="121.8">GND</text>
<text x="123.7" y="122.9" transform="rotate(-90 123.7 122.9)">9</text>
<text x="126.9" y="122.9" transform="rotate(-90 126.9 122.9)">8</text>
<text x="130" y="123.4" transform="rotate(-90 130 123.4)">34</text>
<text x="133.2" y="123.4" transform="rotate(-90 133.2 123.4)">33</text>
<text x="151.6" y="124.4">VDDA1</text>
<text x="160" y="124.4">VDDA2</text>
<text x="173.7" y="124.4">VDDD</text>
<text x="73.3" y="126.1">15</text>
<text x="80.5" y="129.3">R29</text>
<text x="90.2" y="129.3">R28</text>
<text x="97.7" y="127">VCC</text>
<text x="124" y="130.3" transform="rotate(-90 124 130.3)">SDCL</text>
<text x="127.2" y="130.3" transform="rotate(-90 127.2 130.3)">SDCH</text>
<text x="130.3" y="130.4" transform="rotate(-90 130.3 130.4)">DCDRV</text>
<text x="133.5" y="130.3" transform="rotate(-90 133.5 130.3)">DCFF</text>
<text x="144.3" y="130.8">VDC</text>
<text x="150.5" y="131.1">0.1uF</text>
<text x="151" y="129.5">C15</text>
<text x="161.7" y="131.1">0.1uF</text>
<text x="162" y="129.5">C16</text>
<text x="167" y="131.1">0.1uF</text>
<text x="167.4" y="129.5">C17</text>
<text x="177.8" y="131.1">10uF</text>
<text x="178.1" y="129.5">C30</text>
<text x="116.6" y="134.7">VBAT</text>
<text x="124.1" y="134.7">DC-DC Converter</text>
<text x="127.3" y="136.4">Circuit</text>
<text x="137.6" y="135.1">VDC</text>
</g>
<g font-size=".9">
<text x="162.9" y="77.7">2</text>
<text x="163.4" y="89.5">2</text>
<text x="82.9" y="128.7">1</text>
<text x="92.4" y="128.7">1</text>
</g>
</svg>
